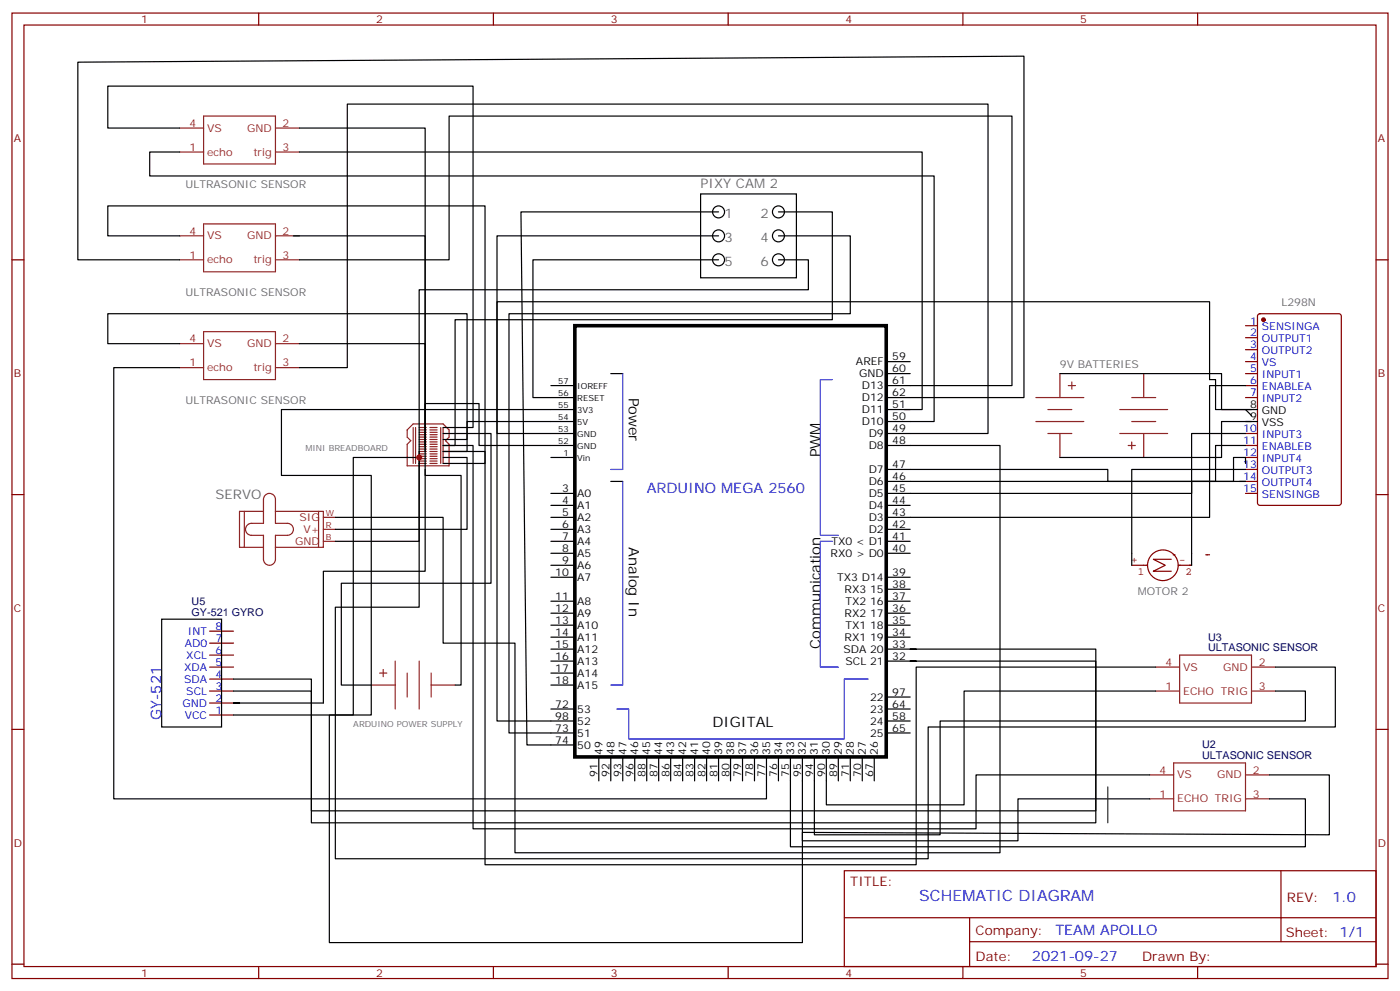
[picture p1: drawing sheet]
<svg xmlns="http://www.w3.org/2000/svg" width="412mm" height="292mm" viewBox="0 0 412 292" stroke-linecap="round" stroke-linejoin="round" font-family="sans-serif">
<g fill="none" stroke="#870000" stroke-width=".35">
<path d="M3.5 3.8h405.4v284.4h-405.4zM7.1 7.4h398.2v277.3h-398.2zM76.2 3.8v3.6M145.3 3.8v3.6M214.5 3.8v3.6M283.6 3.8v3.6M352.8 3.8v3.6M3.5 76.5h3.6M405.3 76.5h3.6M366.9 95.9h3.5M366.9 99.4h3.5M370.7 92.6l.4-.2h23.3l.7 .4v55.3l-.5 .7h-23.5l-.6-.4-.1-55.3z"/>
<path d="M366.9 103h3.5M366.9 106.5h3.5M366.9 110h3.5M366.9 113.6h3.5M366.9 117.1h3.5M366.9 127.7h3.5M366.9 131.2h3.5M366.9 134.7h3.5M366.9 138.3h3.5M3.5 145.7h3.6M366.9 141.8h3.5M366.9 145.3h3.5"/>
<path d="M405.3 145.7h3.6M61.7 200h7.1M61.7 196.5h7.1M61.7 192.9h7.1M61.7 189.4h7.1M61.7 185.9h7.1M3.5 214.8h3.6M61.7 210.6h7.1M61.7 207h7.1M61.7 203.5h7.1M405.3 214.8h3.6M248.7 256.4h156.6v28.3h-156.6z"/>
<path d="M377.3 256.5v20.8M248.7 270.3h156.5M285.6 277.3h119.6M285.6 270.3v14.1M3.5 284h3.6M76.2 284.7v3.5M145.3 284.7v3.5M214.5 284.7v3.5M283.6 284.7v3.5M352.8 284.7v3.5M405.3 284h3.6"/>
</g>
<g fill="none" stroke="#000" stroke-width=".35">
<path d="M52.9 37.7h-21.2v-12.3h107.6v100.5h-8.8M88.2 37.7h37v93.5v-61.7h-38.8M52.9 44.8h-8.8v7h231.1v72.3h-14.1M88.2 44.8h183.4v75.8h-5.3M206.4 57.1h28.2v24.7h-28.2zM52.9 69.5h-21.2v-8.9h111.2v75.9h-12.4M52.9 76.5h-30v-58.2l278.7-1.8v100.6h-40.5M88.2 76.5h44.1v-42.3h165.8v79.4h-37M211.7 76.5h-54.7v40.6h12.3M211.7 62.4h-58.2l1.7 157h14.1M211.7 69.5h-65.3v142.8h22.9M229.3 76.5h8.8v8.8h-114.6v74.1h-24.7"/>
<path d="M229.3 69.5h21.2v22.9h-100.6v123.5h19.4M229.3 62.4h15.9v31.8h-111.1v37h-3.6h8.8v112.9h148.2v-15.9h51.2M52.9 101.2h-21.2v-8.8h105.9v37h-7.1M52.9 108.3h-19.4v127h192.3v-12.4M88.2 101.2h37v31.8M88.2 108.3h14.1v-77.6h188.7v97h-29.9M162.3 113.6h7M179.9 110h3.5M261.1 110h7M261.1 106.5h7M312.2 110h47.6v10.6h8.9M366.9 113.6h-10.6v38.8h-95.2"/>
<path d="M123.5 133v45.8h-24.7v74.1h174.6v-38.8h119.9v-17.6h-17.6M123.5 134.7h-19.4v75.9h-7.1v67h139.4v-32.5l155.2 .8v-17.7h-17.7M125.2 138.3v29.9h-30v38.8h-26.4h1.8M130.5 134.7h7.1v21.2h-38.8M130.5 127.7h14.1v44.1h-44.1v30h8.9M162.3 134.7h7M169.3 124.1h-31.7v8.9h-7.1h12.4v121.7h127v-58.2h70.5M169.3 131.2h-28.2v-12.3h-15.9v21.1h10.6v61.8h-1.7M169.3 120.6h-86.4v19.4h26.5v70.6h-40.6M261.1 131.2h33.5v119.9h-142.9v-61.7h-21.2v-37h-31.7M261.1 120.6h7M366.9 138.3h-33.5v28.2"/>
<path d="M366.9 127.7h-15.9v17.6h-89.9M366.9 136.5v-1.8h-3.5v7.1h-37.1v-3.5h-65.2M366.9 131.2h-8.8v10.6h-97M366.9 120.6h3.5M366.9 124.1h3.5M368.7 124.1h-8.9v10.6h-47.6M368.7 122.4l-1.8-1.8h-8.8v-8.8h-1.8v-22.9h-209.9v38.8h22.9M162.3 145.3h7M162.3 148.8h7M162.3 152.4h7M162.3 155.9h7M162.3 159.4h7"/>
<path d="M179.9 141.8h3.5M261.1 148.8h7M261.1 155.9h7M261.1 159.4h7M365.1 141.8h1.8h-15.9v24.7M162.3 162.9h7M162.3 170h7M162.3 177.1h7M162.3 166.5h7M261.1 162.9h7M261.1 170h7M261.1 173.5h7"/>
<path d="M261.1 177.1h7M47.6 182.4h17.7v31.7h-17.7zM162.3 180.6h7M162.3 184.1h7M162.3 187.6h7M162.3 191.2h7M162.3 194.7h7M162.3 198.2h7M261.1 180.6h7M261.1 184.1h7M261.1 187.6h7M261.1 191.2h7"/>
<path d="M261.1 194.7h7M269.9 194.7h-1.8h54.7v47.6h-231.1v-38.8h-22.9M269.9 191.2h-1.8h54.7v47.6h-231.1v-38.8h-22.9M162.3 208.8h7M162.3 201.8h7M261.1 212.3h7M261.1 205.3h7M261.1 215.9h7M261.1 208.8h7M340.4 203.5h-56.4v33.5h-40.6v-14.1M375.7 203.5h8.8v8.8h-107.6v33.6h-37v-23M176.4 222.9v7.1"/>
<path d="M179.9 222.9v7.1M183.4 222.9v7.1M187 222.9v7.1M190.5 222.9v7.1M194 222.9v7.1M197.6 222.9v7.1M201.1 222.9v7.1M204.6 222.9v7.1M208.1 222.9v7.1M211.7 222.9v7.1M215.2 222.9v7.1M218.7 222.9v7.1"/>
<path d="M222.2 222.9v7.1M229.3 222.9v7.1M232.8 222.9v26.5h151.7v-14.1h-10.6M236.4 222.9v24.7h63.5v-12.3h38.8M246.9 222.9v7.1M250.5 222.9v7.1M254 222.9v7.1M257.5 222.9v7.1"/>
<circle cx="211.7" cy="76.5" r="1.76"/>
<circle cx="211.7" cy="62.4" r="1.76"/>
<circle cx="211.7" cy="69.5" r="1.76"/>
<circle cx="229.3" cy="62.4" r="1.76"/>
<circle cx="229.3" cy="76.5" r="1.76"/>
<circle cx="229.3" cy="69.5" r="1.76"/>
</g>
<path d="M333.4 166.5h4.6M342.5 162a4.5 4.5 0 0 0-4 6.4 4.5 4.5 0 0 0 7.6 .9 4.5 4.5 0 0 0-2.6-7.2l-.8-.1M345 164.7h-5.3l3.6 1.8-3.6 1.7h5.3M345.6 163.4h.5M347.1 166.5h3.9M355.2 163.4h1.1" fill="none" stroke="#850000" stroke-width=".35"/>
<g fill="none" stroke="#8c2424" stroke-width=".35">
<path d="M52.9 37.7h7.1M60 34.2h21.1v14.1h-21.1zM81.1 37.7h7.1M52.9 44.8h7.1M81.1 44.8h7.1M52.9 76.5h7.1M52.9 69.5h7.1M60 65.9h21.1v14.1h-21.1zM81.1 76.5h7.1M81.1 69.5h7.1M60 97.7h21.1v14.1h-21.1zM52.9 108.3h7.1"/>
<path d="M52.9 101.2h7.1M81.1 108.3h7.1M81.1 101.2h7.1M305.2 117.1h14.1M312.2 110v7.1M314.7 113.6h2.1M315.7 112.5v2.1M333.4 117.1h7M336.9 110v7.1M119.9 126.6l1.8-1.8h8.8l1.8 1.8v2.1l-1.1 1.1 1.1 1v6.4h-12.4v-6.4l1.1-1-1.1-1.1zM121.7 125.9v10.6M122.4 125.9v10.6"/>
<path d="M123.5 136.5h2.1M123.5 135.8h2.1M123.5 135.1h2.1M123.5 134.4h2.1M123.5 133.7h2.1M123.5 133h2.1M123.5 132.3h2.1M123.5 131.6h2.1M123.5 130.8h2.1M123.5 130.1h2.1M123.5 129.4h2.1M123.5 128.7h2.1"/>
<path d="M123.5 128h2.1M123.5 127.3h2.1M123.5 126.6h2.1M123.5 125.9h2.1M126.6 136.5h2.2M126.6 135.8h2.2M126.6 135.1h2.2M126.6 134.4h2.2M126.6 133.7h2.2M126.6 133h2.2M126.6 132.3h2.2M126.6 131.6h2.2"/>
<path d="M126.6 130.8h2.2M126.6 130.1h2.2M126.6 129.4h2.2M126.6 128.7h2.2M126.6 128h2.2M126.6 127.3h2.2M126.6 126.6h2.2M126.6 125.9h2.2M129.8 125.9v10.6M130.5 125.9v10.6M305.2 124.1h14.1M308.7 127.7h7"/>
<path d="M308.7 120.6h7M312.2 127.7v7M329.8 127.7h14.2M329.8 120.6h14.2M332.3 131.2h2.1M333.4 124.1h7M333.4 130.1v2.2M336.9 127.7v7M72 150.6v10.6M77.6 150.6h-7v10.6h7M78.1 145.8a1.76 1.76 0 0 1 2-.4 1.76 1.76 0 0 1 1 1.7v7h3.6a1.76 1.76 0 0 1 1.7 1.8 1.76 1.76 0 0 1-1.7 1.8h-3.6v7a1.76 1.76 0 0 1-1.7 1.8 1.76 1.76 0 0 1-1.8-1.8v-7h-3.5a1.76 1.76 0 0 1-1.8-1.8 1.76 1.76 0 0 1 1.8-1.8h3.5v-7zM81.1 150.6h14.1v10.6h-14.1"/>
<path d="M93.8 150.6v10.6M95.2 159.4h3.6M95.2 155.9h3.6M95.2 152.4h3.6M111.8 198.2h2.1M112.9 197.2v2.1M116.4 194.7v14.1M119.9 198.2v7.1M123.5 194.7v14.1M127 198.2v7.1M340.4 196.5h7.1M347.5 192.9h21.2v14.1h-21.2z"/>
<path d="M368.7 196.5h7M109.4 201.8h7M127 201.8h7.1M340.4 203.5h7.1M368.7 203.5h7M338.7 228.2h7M338.7 235.3h7M345.7 224.7h21.2v14.1h-21.2zM366.9 228.2h7M366.9 235.3h7"/>
</g>
<path d="M183.4 110v28.3h-3.5M245.2 111.8h-3.5v45.9h5.2M183.4 141.8v60h-3.5M245.2 159.4h-3.5v37.1h5.2M255.8 200h-7.1v17.6h-63.5v-8.8h-3.5" fill="none" stroke="#00f" stroke-width=".35"/>
<path d="M169.3 95.9h91.8v127h-91.8z" fill="none" stroke="#000" stroke-width="1.1"/>
<circle cx="372.2" cy="94.2" r=".53" fill="#870000" stroke="#870000" stroke-width=".35"/>
<path d="M326.3 231.7v10.6" fill="none" stroke="#008700" stroke-width=".35"/>
<circle cx="123.5" cy="134.7" r=".88" fill="#c00"/>
<text font-size="4.6" fill="#00f" x="270.8" y="265.5">SCHEMATIC DIAGRAM</text>
<g font-size="4.2">
<text x="185.2" y="117.1" transform="rotate(90 185.2 117.1)">Power</text>
<text x="241.7" y="134.7" transform="rotate(-90 241.7 134.7)">PWM</text>
<text x="185.2" y="161.2" transform="rotate(90 185.2 161.2)">Analog In</text>
<text x="241.7" y="191.2" transform="rotate(-90 241.7 191.2)">Communication</text>
<text x="209.9" y="214.1">DIGITAL</text>
</g>
<g font-size="4.2" fill="#00f">
<text x="190.5" y="145.3">ARDUINO MEGA 2560</text>
<text x="47.5" y="212.1" transform="rotate(-90 47.5 212.1)">GY-521</text>
<text x="392.5" y="265.7">1.0</text>
<text x="310.9" y="275.3">TEAM APOLLO</text>
<text x="304" y="283.1">2021-09-27</text>
</g>
<g font-size="3.9" fill="#666">
<text x="206.4" y="55.4">PIXY CAM 2</text>
<text x="213.4" y="64.2">1</text>
<text x="224" y="64.2">2</text>
<text x="213.4" y="71.2">3</text>
<text x="224" y="71.2">4</text>
<text x="213.4" y="78.3">5</text>
<text x="224" y="78.3">6</text>
<text x="63.5" y="146.9">SERVO</text>
</g>
<g font-size="3.9" fill="#800">
<text x="250.5" y="261">TITLE:</text>
<text x="379.1" y="265.7">REV:</text>
<text x="287.4" y="275.2">Company:</text>
<text x="378.7" y="275.8">Sheet: 1/1</text>
<text x="287.4" y="282.9">Date:</text>
<text x="336.4" y="283">Drawn By:</text>
</g>
<g font-size="3.2" fill="#800">
<text x="41.6" y="6.8">1</text>
<text x="110.8" y="6.8">2</text>
<text x="179.9" y="6.8">3</text>
<text x="249.1" y="6.8">4</text>
<text x="318.2" y="6.8">5</text>
<text x="4.1" y="41.9">A</text>
<text x="405.9" y="41.9">A</text>
<text x="4.1" y="111.1">B</text>
<text x="405.9" y="111.1">B</text>
<text x="4.1" y="180.2">C</text>
<text x="405.9" y="180.2">C</text>
<text x="4.1" y="249.4">D</text>
<text x="405.9" y="249.4">D</text>
<text x="41.6" y="287.7">1</text>
<text x="110.8" y="287.7">2</text>
<text x="179.9" y="287.7">3</text>
<text x="249.1" y="287.7">4</text>
<text x="318.2" y="287.7">5</text>
</g>
<g font-size="3.2" fill="#8d2323">
<text x="55.8" y="37.4">4</text>
<text x="61" y="38.8">VS</text>
<text x="72.8" y="38.8">GND</text>
<text x="83.3" y="37.4">2</text>
<text x="55.8" y="44.4">1</text>
<text x="61" y="45.8">echo</text>
<text x="74.6" y="45.8">trig</text>
<text x="83.3" y="44.4">3</text>
<text x="55.8" y="69.1">4</text>
<text x="61" y="70.5">VS</text>
<text x="72.8" y="70.5">GND</text>
<text x="83.3" y="69.1">2</text>
<text x="55.8" y="76.2">1</text>
<text x="61" y="77.6">echo</text>
<text x="74.6" y="77.6">trig</text>
<text x="83.3" y="76.2">3</text>
<text x="55.8" y="100.9">4</text>
<text x="83.3" y="100.9">2</text>
<text x="55.8" y="107.9">1</text>
<text x="61" y="102.3">VS</text>
<text x="72.8" y="102.3">GND</text>
<text x="83.3" y="107.9">3</text>
<text x="61" y="109.3">echo</text>
<text x="74.6" y="109.3">trig</text>
<text x="88.2" y="153.4">SIG</text>
<text x="86.9" y="160.5">GND</text>
<text x="89.4" y="157">V+</text>
<text x="343.4" y="196.1">4</text>
<text x="348.5" y="197.5">VS</text>
<text x="360.3" y="197.5">GND</text>
<text x="370.8" y="196.1">2</text>
<text x="343.4" y="203.2">1</text>
<text x="370.8" y="203.2">3</text>
<text x="348.5" y="204.6">ECHO TRIG</text>
<text x="341.6" y="227.9">4</text>
<text x="369" y="227.9">2</text>
<text x="346.8" y="229.3">VS</text>
<text x="358.5" y="229.3">GND</text>
<text x="341.6" y="234.9">1</text>
<text x="346.8" y="236.3">ECHO TRIG</text>
<text x="369" y="234.9">3</text>
</g>
<g font-size="3.2" fill="#666">
<text x="54.7" y="55.4">ULTRASONIC SENSOR</text>
<text x="54.7" y="87.1">ULTRASONIC SENSOR</text>
<text x="377.5" y="90.2">L298N</text>
<text x="312.2" y="108.3">9V BATTERIES</text>
<text x="54.7" y="118.9">ULTRASONIC SENSOR</text>
<text x="335.1" y="175.3">MOTOR 2</text>
</g>
<g font-size="3.2" fill="#00f">
<text x="368.2" y="95.6">1</text>
<text x="368.2" y="99.1">2</text>
<text x="371.7" y="97.3">SENSINGA</text>
<text x="371.7" y="100.9">OUTPUT1</text>
<text x="368.2" y="102.6">3</text>
<text x="368.2" y="106.2">4</text>
<text x="371.7" y="104.4">OUTPUT2</text>
<text x="371.7" y="107.9">VS</text>
<text x="368.2" y="109.7">5</text>
<text x="368.2" y="113.2">6</text>
<text x="371.7" y="111.4">INPUT1</text>
<text x="368.2" y="116.7">7</text>
<text x="371.7" y="115">ENABLEA</text>
<text x="371.7" y="118.5">INPUT2</text>
<text x="366.2" y="127.3">10</text>
<text x="366.2" y="130.8">11</text>
<text x="371.7" y="129.1">INPUT3</text>
<text x="366.2" y="134.4">12</text>
<text x="366.2" y="137.9">13</text>
<text x="371.7" y="132.6">ENABLEB</text>
<text x="371.7" y="136.1">INPUT4</text>
<text x="366.2" y="141.4">14</text>
<text x="371.7" y="139.7">OUTPUT3</text>
<text x="371.7" y="143.2">OUTPUT4</text>
<text x="366.2" y="145">15</text>
<text x="371.7" y="146.7">SENSINGB</text>
<text x="63.5" y="185.5">8</text>
<text x="54.4" y="190.5">AD0</text>
<text x="55.4" y="186.9">INT</text>
<text x="63.5" y="189.1">7</text>
<text x="54.2" y="197.5">XDA</text>
<text x="54.9" y="194">XCL</text>
<text x="63.5" y="196.1">5</text>
<text x="63.5" y="192.6">6</text>
<text x="54.3" y="201">SDA</text>
<text x="63.5" y="203.2">3</text>
<text x="63.5" y="199.6">4</text>
<text x="53.7" y="208.1">GND</text>
<text x="54.9" y="204.6">SCL</text>
<text x="63.5" y="206.7">2</text>
<text x="54.4" y="211.6">VCC</text>
<text x="63.5" y="210.2">1</text>
</g>
<g font-size="3.2">
<text x="252.1" y="107.6">AREF</text>
<text x="262.8" y="106.2">59</text>
<text x="253.1" y="111.1">GND</text>
<text x="262.8" y="113.2">61</text>
<text x="262.8" y="109.7">60</text>
<text x="253.9" y="118.1">D12</text>
<text x="253.9" y="114.6">D13</text>
<text x="262.8" y="116.7">62</text>
<text x="253.9" y="121.7">D11</text>
<text x="253.9" y="125.2">D10</text>
<text x="262.8" y="120.3">51</text>
<text x="262.8" y="123.8">50</text>
<text x="368.2" y="120.3">8</text>
<text x="368.2" y="123.8">9</text>
<text x="371.7" y="122">GND</text>
<text x="371.7" y="125.6">VSS</text>
<text x="255.9" y="128.7">D9</text>
<text x="262.8" y="127.3">49</text>
<text x="262.8" y="130.8">48</text>
<text x="255.9" y="132.3">D8</text>
<text x="262.8" y="137.9">47</text>
<text x="255.9" y="142.8">D6</text>
<text x="255.9" y="139.3">D7</text>
<text x="262.8" y="141.4">46</text>
<text x="165.6" y="148.5">4</text>
<text x="165.6" y="145">3</text>
<text x="170" y="149.9">A1</text>
<text x="170" y="146.4">A0</text>
<text x="255.9" y="146.4">D5</text>
<text x="255.9" y="149.9">D4</text>
<text x="262.8" y="145">45</text>
<text x="262.8" y="148.5">44</text>
<text x="165.6" y="155.5">6</text>
<text x="165.6" y="152">5</text>
<text x="170" y="153.4">A2</text>
<text x="255.9" y="153.4">D3</text>
<text x="262.8" y="152">43</text>
<text x="262.8" y="155.5">42</text>
<text x="165.6" y="159.1">7</text>
<text x="170" y="160.5">A4</text>
<text x="170" y="157">A3</text>
<text x="244.9" y="160.5">TX0 &lt; D1</text>
<text x="255.9" y="157">D2</text>
<text x="262.8" y="159.1">41</text>
<text x="165.6" y="166.1">9</text>
<text x="165.6" y="162.6">8</text>
<text x="170" y="167.5">A6</text>
<text x="170" y="164">A5</text>
<text x="244.7" y="164">RX0 &gt; D0</text>
<text x="262.8" y="162.6">40</text>
<text x="163.5" y="169.7">10</text>
<text x="170" y="171.1">A7</text>
<text x="246.6" y="171.1">TX3 D14</text>
<text x="262.8" y="169.7">39</text>
<text x="262.8" y="173.2">38</text>
<text x="163.5" y="176.7">11</text>
<text x="170" y="178.1">A8</text>
<text x="248.8" y="174.6">RX3 15</text>
<text x="249.1" y="178.1">TX2 16</text>
<text x="262.8" y="176.7">37</text>
<text x="163.5" y="183.8">13</text>
<text x="163.5" y="180.2">12</text>
<text x="170" y="185.2">A10</text>
<text x="170" y="181.6">A9</text>
<text x="248.8" y="181.6">RX2 17</text>
<text x="249.1" y="185.2">TX1 18</text>
<text x="262.8" y="180.2">36</text>
<text x="262.8" y="183.8">35</text>
<text x="163.5" y="190.8">15</text>
<text x="163.5" y="187.3">14</text>
<text x="170" y="188.7">A11</text>
<text x="248.8" y="188.7">RX1 19</text>
<text x="262.8" y="187.3">34</text>
<text x="262.8" y="190.8">33</text>
<text x="163.5" y="197.9">17</text>
<text x="163.5" y="194.3">16</text>
<text x="170" y="195.8">A13</text>
<text x="170" y="192.2">A12</text>
<text x="248.4" y="192.2">SDA 20</text>
<text x="249.1" y="195.8">SCL 21</text>
<text x="262.8" y="194.3">32</text>
<text x="163.5" y="201.4">18</text>
<text x="170" y="202.8">A15</text>
<text x="170" y="199.3">A14</text>
<text x="163.5" y="208.5">72</text>
<text x="170" y="209.9">53</text>
<text x="256.3" y="206.3">22</text>
<text x="256.3" y="209.9">23</text>
<text x="262.8" y="204.9">97</text>
<text x="262.8" y="208.5">64</text>
<text x="163.5" y="212">98</text>
<text x="163.5" y="215.5">73</text>
<text x="170" y="213.4">52</text>
<text x="256.3" y="213.4">24</text>
<text x="262.8" y="215.5">65</text>
<text x="262.8" y="212">58</text>
<text x="163.5" y="219">74</text>
<text x="170" y="220.5">50</text>
<text x="170" y="216.9">51</text>
<text x="256.3" y="216.9">25</text>
<text x="177.4" y="222.2" transform="rotate(-90 177.4 222.2)">49</text>
<text x="181" y="222.2" transform="rotate(-90 181 222.2)">48</text>
<text x="184.5" y="222.2" transform="rotate(-90 184.5 222.2)">47</text>
<text x="188" y="222.2" transform="rotate(-90 188 222.2)">46</text>
<text x="191.6" y="222.2" transform="rotate(-90 191.6 222.2)">45</text>
<text x="195.1" y="222.2" transform="rotate(-90 195.1 222.2)">44</text>
<text x="198.6" y="222.2" transform="rotate(-90 198.6 222.2)">43</text>
<text x="202.1" y="222.2" transform="rotate(-90 202.1 222.2)">42</text>
<text x="205.7" y="222.2" transform="rotate(-90 205.7 222.2)">41</text>
<text x="209.2" y="222.2" transform="rotate(-90 209.2 222.2)">40</text>
<text x="212.7" y="222.2" transform="rotate(-90 212.7 222.2)">39</text>
<text x="216.3" y="222.2" transform="rotate(-90 216.3 222.2)">38</text>
<text x="219.8" y="222.2" transform="rotate(-90 219.8 222.2)">37</text>
<text x="223.3" y="222.2" transform="rotate(-90 223.3 222.2)">36</text>
<text x="226.8" y="222.2" transform="rotate(-90 226.8 222.2)">35</text>
<text x="230.4" y="222.2" transform="rotate(-90 230.4 222.2)">34</text>
<text x="233.9" y="222.2" transform="rotate(-90 233.9 222.2)">33</text>
<text x="237.4" y="222.2" transform="rotate(-90 237.4 222.2)">32</text>
<text x="240.9" y="222.2" transform="rotate(-90 240.9 222.2)">31</text>
<text x="244.5" y="222.2" transform="rotate(-90 244.5 222.2)">30</text>
<text x="248" y="222.2" transform="rotate(-90 248 222.2)">29</text>
<text x="251.5" y="222.2" transform="rotate(-90 251.5 222.2)">28</text>
<text x="255.1" y="222.2" transform="rotate(-90 255.1 222.2)">27</text>
<text x="258.6" y="222.2" transform="rotate(-90 258.6 222.2)">26</text>
<text x="176" y="228.7" transform="rotate(-90 176 228.7)">91</text>
<text x="179.6" y="228.7" transform="rotate(-90 179.6 228.7)">92</text>
<text x="183.1" y="228.7" transform="rotate(-90 183.1 228.7)">93</text>
<text x="186.6" y="228.7" transform="rotate(-90 186.6 228.7)">96</text>
<text x="190.1" y="228.7" transform="rotate(-90 190.1 228.7)">88</text>
<text x="193.7" y="228.7" transform="rotate(-90 193.7 228.7)">87</text>
<text x="197.2" y="228.7" transform="rotate(-90 197.2 228.7)">86</text>
<text x="200.7" y="228.7" transform="rotate(-90 200.7 228.7)">84</text>
<text x="204.3" y="228.7" transform="rotate(-90 204.3 228.7)">83</text>
<text x="207.8" y="228.7" transform="rotate(-90 207.8 228.7)">82</text>
<text x="211.3" y="228.7" transform="rotate(-90 211.3 228.7)">81</text>
<text x="214.8" y="228.7" transform="rotate(-90 214.8 228.7)">80</text>
<text x="218.4" y="228.7" transform="rotate(-90 218.4 228.7)">79</text>
<text x="221.9" y="228.7" transform="rotate(-90 221.9 228.7)">78</text>
<text x="225.4" y="228.7" transform="rotate(-90 225.4 228.7)">77</text>
<text x="229" y="228.7" transform="rotate(-90 229 228.7)">76</text>
<text x="232.5" y="228.7" transform="rotate(-90 232.5 228.7)">75</text>
<text x="236" y="228.7" transform="rotate(-90 236 228.7)">95</text>
<text x="239.5" y="228.7" transform="rotate(-90 239.5 228.7)">94</text>
<text x="243.1" y="228.7" transform="rotate(-90 243.1 228.7)">90</text>
<text x="246.6" y="228.7" transform="rotate(-90 246.6 228.7)">89</text>
<text x="250.1" y="228.7" transform="rotate(-90 250.1 228.7)">71</text>
<text x="253.6" y="228.7" transform="rotate(-90 253.6 228.7)">70</text>
<text x="257.2" y="228.7" transform="rotate(-90 257.2 228.7)">67</text>
</g>
<g font-size="3.2" fill="#840000">
<text x="333.2" y="165.8">+</text>
<text x="347.3" y="165.8">-</text>
<text x="335.1" y="169.5">1</text>
<text x="349.2" y="169.5">2</text>
</g>
<g font-size="3.2" fill="#000080">
<text x="56.4" y="178.1">U5</text>
<text x="56.4" y="181.3">GY-521 GYRO</text>
<text x="355.9" y="191.7">ULTASONIC SENSOR</text>
<text x="355.9" y="188.6">U3</text>
<text x="354.1" y="220.4">U2</text>
<text x="354.1" y="223.4">ULTASONIC SENSOR</text>
</g>
<g font-size="2.5">
<text x="164.4" y="113.2">57</text>
<text x="164.4" y="116.7">56</text>
<text x="170" y="114.6">IOREFF</text>
<text x="170" y="118.1">RESET</text>
<text x="164.4" y="120.3">55</text>
<text x="164.4" y="123.8">54</text>
<text x="170" y="121.7">3V3</text>
<text x="170" y="125.2">5V</text>
<text x="164.4" y="127.3">53</text>
<text x="164.4" y="130.8">52</text>
<text x="170" y="128.7">GND</text>
<text x="166" y="134.4">1</text>
<text x="170" y="135.8">Vin</text>
<text x="170" y="132.3">GND</text>
</g>
<g font-size="2.5" fill="#666">
<text x="90" y="133">MINI BREADBOARD</text>
<text x="104.1" y="214.1">ARDUINO POWER SUPPLY</text>
</g>
<g font-size="2.5" fill="#8d2323">
<text x="96" y="155.6">R</text>
<text x="96" y="152.1">W</text>
<text x="96" y="159.1">B</text>
</g>
</svg>
